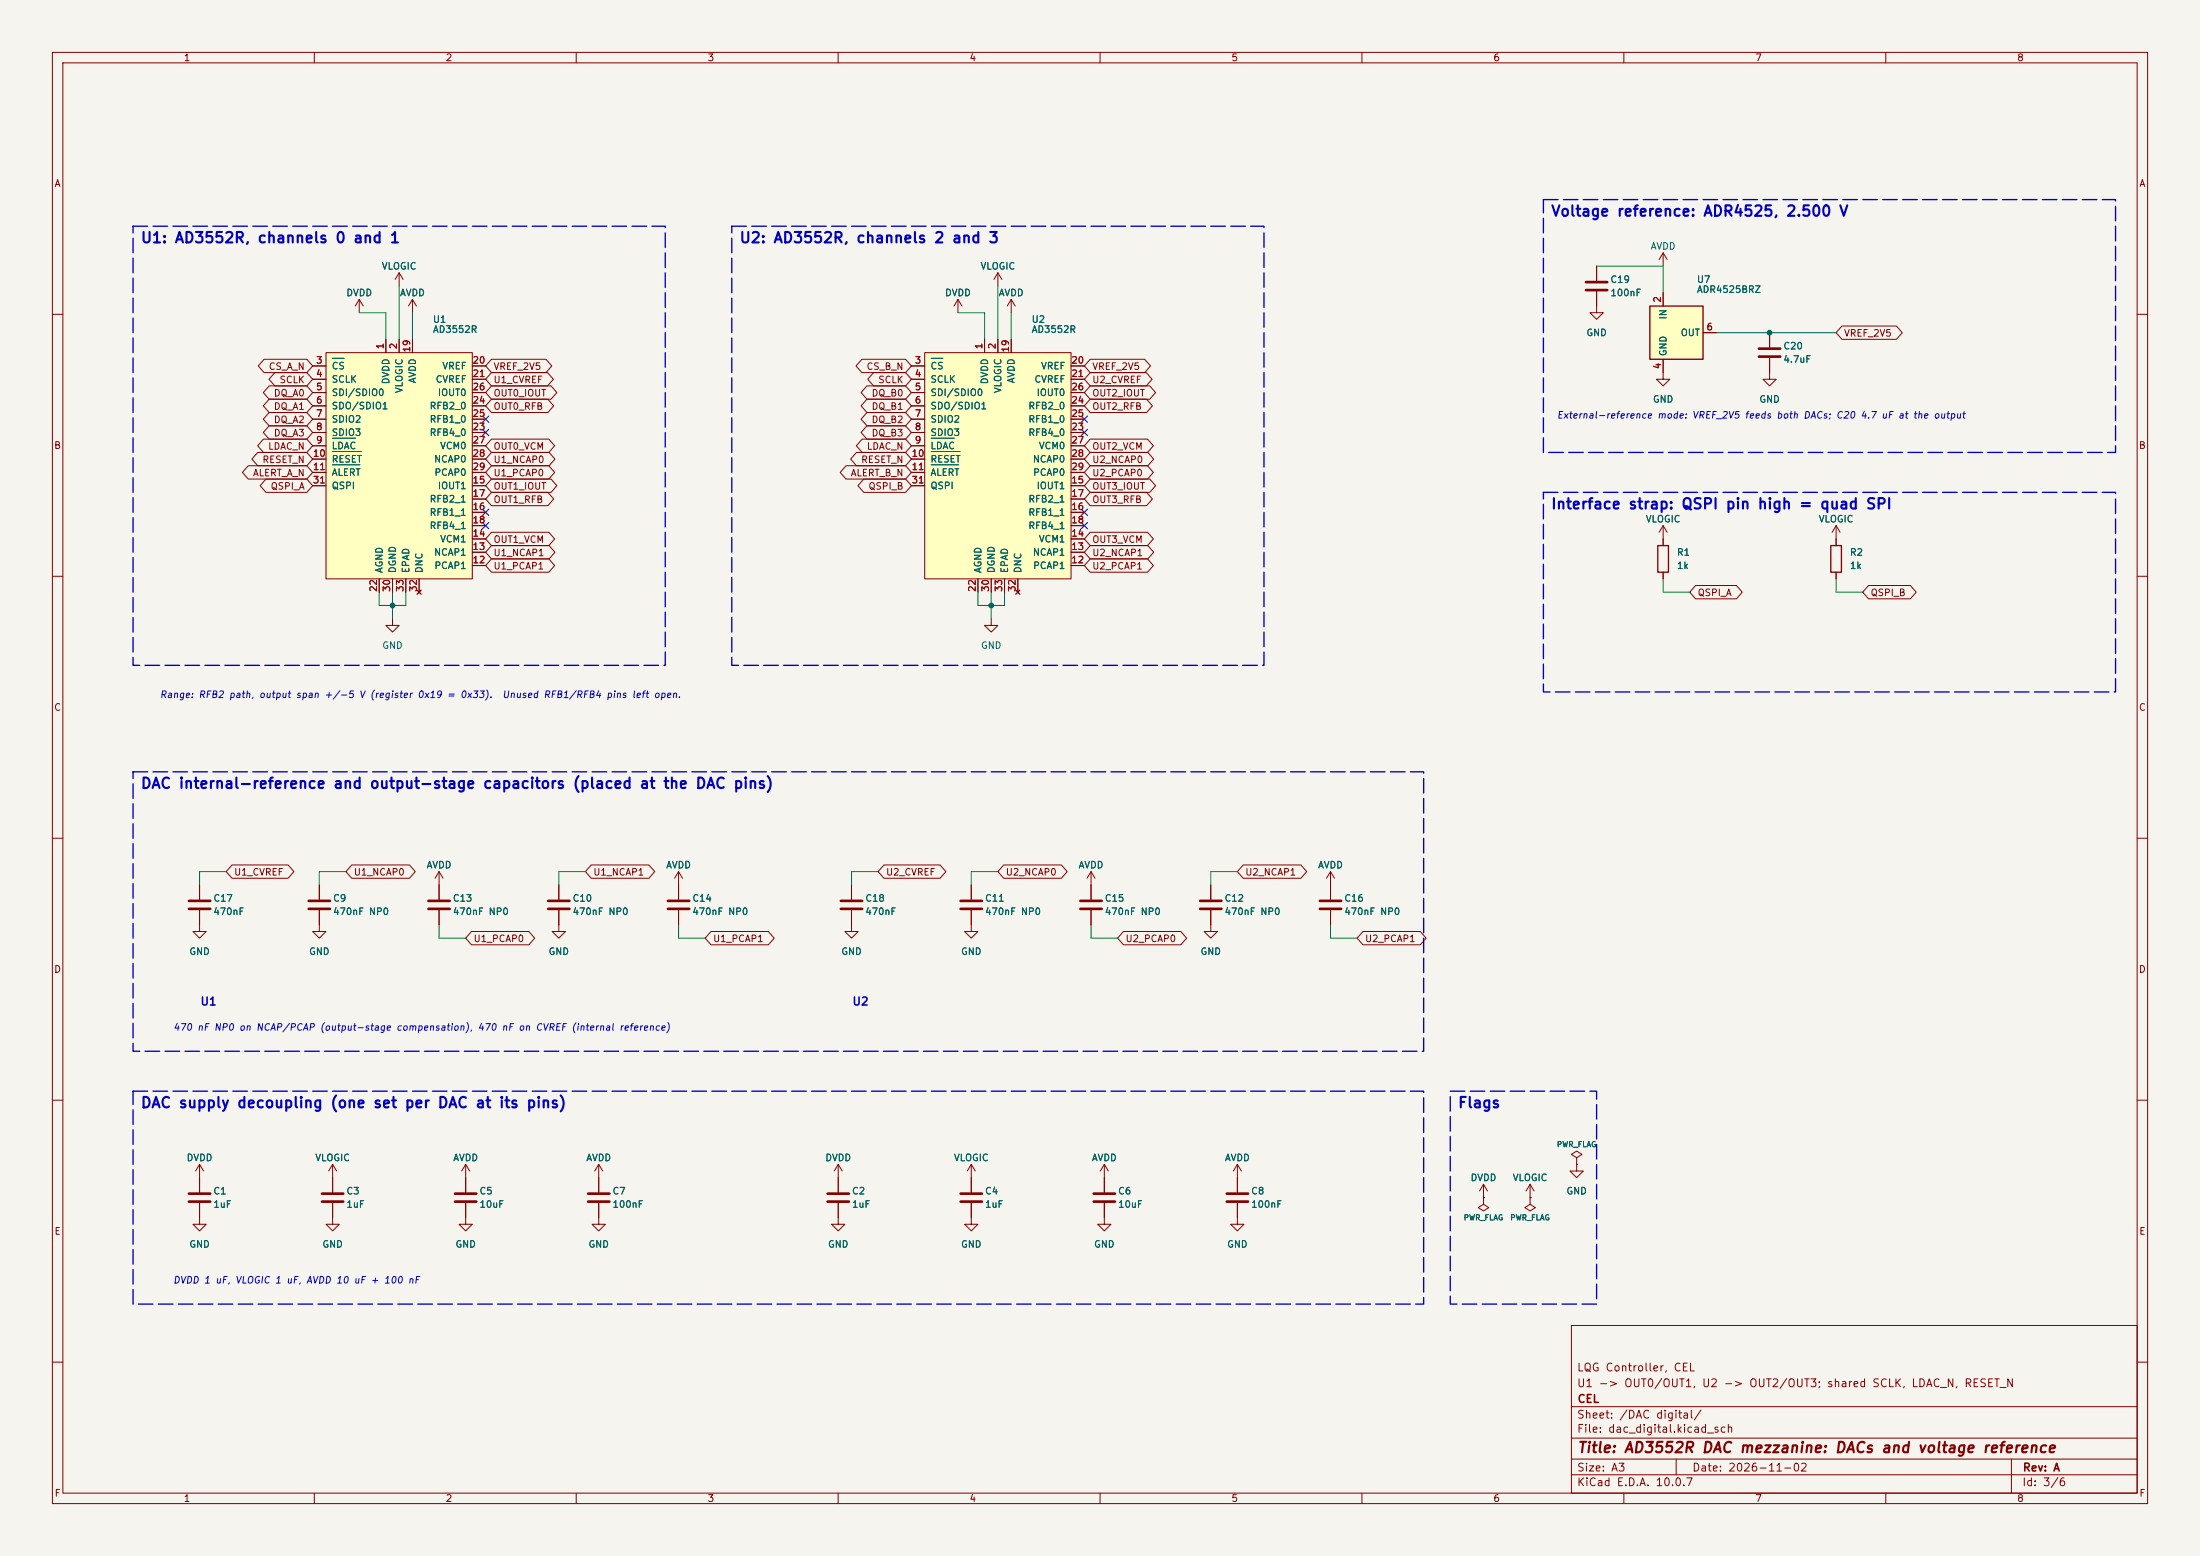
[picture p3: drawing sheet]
<svg xmlns="http://www.w3.org/2000/svg" width="420mm" height="297mm" viewBox="0 0 420 297" stroke-linecap="round" stroke-linejoin="round" font-family="sans-serif">
<path d="M0 0h420v297h-420z" fill="#f5f4ef" stroke="#f5f4ef" stroke-width=".19"/>
<g fill="none" stroke="#840000" stroke-width=".19">
<path d="M10 10h400v277h-400zM12 12h396v273h-396zM60 10v2M110 10v2M160 10v2M210 10v2M260 10v2M310 10v2M360 10v2M182.9 57.2l-.8 1.2M182.9 57.2l.7 1.2M182.9 57.2v2.5"/>
<path d="M190.5 52.1l-.8 1.2M190.5 52.1l.8 1.2M190.5 52.1v2.5M193 57.2l-.7 1.2M193 57.2l.8 1.2M193 57.2v2.5M10 60h2M408 60h2M10 110h2M74.9 118.1v1.3h1.3l-1.3 1.3-1.2-1.3h1.2M189.2 118.1v1.3h1.3l-1.3 1.3-1.2-1.3h1.2M408 110h2"/>
<path d="M10 160h2M408 160h2M106.7 176.5v1.3h1.2l-1.2 1.3-1.3-1.3h1.3M162.6 176.5v1.3h1.2l-1.2 1.3-1.3-1.3h1.3M185.4 176.5v1.3h1.3l-1.3 1.3-1.3-1.3h1.3M231.1 176.5v1.3h1.3l-1.3 1.3-1.2-1.3h1.2M10 210h2M408 210h2M160 229.6v4.1h1.3l-1.3 1.2-1.3-1.2h1.3M160 222.2l-.7 1.3M160 222.2l.8 1.3M160 222.2v5.4"/>
<path d="M185.4 229.6v4.1h1.3l-1.3 1.2-1.3-1.2h1.3M185.4 222.2v5.4M185.4 222.2l-.7 1.3M185.4 222.2l.8 1.3M210.8 229.6v4.1h1.3l-1.3 1.2-1.3-1.2h1.3M210.8 222.2v5.4M210.8 222.2l-.7 1.3M210.8 222.2l.8 1.3M236.2 229.6v4.1h1.3l-1.3 1.2-1.3-1.2h1.3M236.2 222.2l-.7 1.3M236.2 222.2l.8 1.3M236.2 222.2v5.4"/>
<path d="M300 253h108v32h-108zM10 260h2M300 278.5h108M300 274.5h108M300 268.5h108M320 278.5v3M384 278.5v6.5M408 260h2M60 285v2M110 285v2M160 285v2M210 285v2"/>
<path d="M260 285v2M300 281.5h108M310 285v2M360 285v2"/>
</g>
<path d="M158 227.8h4.1M158 229.4h4.1M183.4 227.8h4.1M183.4 229.4h4.1M208.8 227.8h4.1M208.8 229.4h4.1M234.2 227.8h4.1M234.2 229.4h4.1" fill="none" stroke="#840000" stroke-width=".51"/>
<path d="M62.2 67.3h28v43.2h-28z" fill="#ffffc2"/>
<g fill="none" stroke="#840000" stroke-width=".19">
<path d="M68.6 57.2l-.8 1.2M68.6 57.2l.7 1.2M68.6 57.2v2.5M76.2 52.1v2.5M76.2 52.1l-.8 1.2M76.2 52.1l.8 1.2M78.7 57.2v2.5M78.7 57.2l-.7 1.2M78.7 57.2l.8 1.2M59.7 69.9h2.5M59.7 72.4h2.5M59.7 74.9h2.5"/>
<path d="M59.7 77.5h2.5M62.2 67.3h28v43.2h-28zM73.7 64.8v2.5M76.2 64.8v2.5M78.7 64.8v2.5M90.2 69.9h2.5M90.2 72.4h2.5M90.2 74.9h2.5M90.2 77.5h2.5M337.8 63.5v2.8M337.8 68.3v2.8M59.7 80h2.5"/>
<path d="M59.7 82.6h2.5M59.7 85.1h2.5M59.7 87.6h2.5M59.7 90.2h2.5M59.7 92.7h2.5M90.2 80h2.5M90.2 82.6h2.5M90.2 85.1h2.5M90.2 87.6h2.5M90.2 90.2h2.5M90.2 92.7h2.5M90.2 97.8h2.5"/>
<path d="M90.2 95.3h2.5M72.4 110.5v2.5M74.9 110.5v2.5M77.5 110.5v2.5M79.6 112.6l.8 .8M80 110.5v2.5M80.4 112.6l-.8 .8M90.2 108h2.5M90.2 105.4h2.5M90.2 102.9h2.5M90.2 100.3h2.5M162.6 168.9v2.8"/>
<path d="M162.6 173.7v2.8M185.4 168.9v2.8M185.4 173.7v2.8M208.3 166.4v5.3M208.3 173.7v2.8M208.3 166.4l-.8 1.2M208.3 166.4l.7 1.2"/>
</g>
<path d="M63.5 68.4h2.2M63.5 83.6h4.4M63.5 86.2h5.5M63.5 88.7h5.2" fill="none" stroke="#006464" stroke-width=".19"/>
<path d="M335.8 66.5h4.1M335.8 68.1h4.1M160.5 172h4.1M160.5 173.5h4.1M183.4 172h4.1M183.4 173.5h4.1M206.2 172h4.1M206.2 173.5h4.1" fill="none" stroke="#840000" stroke-width=".51"/>
<path d="M176.5 67.3h28v43.2h-28z" fill="#ffffc2"/>
<g fill="none" stroke="#840000" stroke-width=".19">
<path d="M304.8 55.6v4.1h1.3l-1.3 1.3-1.3-1.3h1.3M304.8 50.8v2.8M317.5 48.3l-.8 1.2M317.5 48.3l.8 1.2M317.5 48.3v2.5M174 69.9h2.5M174 72.4h2.5M174 74.9h2.5M174 77.5h2.5M176.5 67.3h28v43.2h-28zM188 64.8v2.5M190.5 64.8v2.5"/>
<path d="M193 64.8v2.5M204.5 69.9h2.5M204.5 72.4h2.5M204.5 74.9h2.5M204.5 77.5h2.5M317.5 71.1v1.3h1.3l-1.3 1.3-1.3-1.3h1.3M337.8 71.1v1.3h1.3l-1.3 1.3-1.3-1.3h1.3M174 80h2.5M174 82.6h2.5M174 85.1h2.5M174 87.6h2.5M174 90.2h2.5"/>
<path d="M174 92.7h2.5M204.5 80h2.5M204.5 82.6h2.5M204.5 85.1h2.5M204.5 87.6h2.5M204.5 90.2h2.5M204.5 92.7h2.5M204.5 97.8h2.5M204.5 95.3h2.5M186.7 110.5v2.5M189.2 110.5v2.5M191.8 110.5v2.5"/>
<path d="M193.9 112.6l.8 .8M194.3 110.5v2.5M194.7 112.6l-.8 .8M204.5 108h2.5M204.5 105.4h2.5M204.5 102.9h2.5M204.5 100.3h2.5M317.5 100.3v2.6M317.5 100.3l-.8 1.3M317.5 100.3l.8 1.3M83.8 168.9v2.8M83.8 173.7v2.8"/>
<path d="M106.7 168.9v2.8M106.7 173.7v2.8M231.1 168.9v2.8M231.1 173.7v2.8M254 166.4v5.3M254 173.7v2.8M254 166.4l-.8 1.2M254 166.4l.8 1.2M38.1 229.6v4.1h1.3l-1.3 1.2-1.3-1.2h1.3M38.1 222.2l-.8 1.3M38.1 222.2l.8 1.3M38.1 222.2v5.4"/>
<path d="M63.5 229.6v4.1h1.3l-1.3 1.2-1.3-1.2h1.3M63.5 222.2v5.4M63.5 222.2l-.8 1.3M63.5 222.2l.8 1.3M88.9 229.6v4.1h1.3l-1.3 1.2-1.3-1.2h1.3M88.9 222.2l-.8 1.3M88.9 222.2l.8 1.3M88.9 222.2v5.4M114.3 229.6v4.1h1.3l-1.3 1.2-1.3-1.2h1.3M114.3 222.2v5.4M114.3 222.2l-.8 1.3M114.3 222.2l.8 1.3"/>
</g>
<path d="M177.8 68.4h2.2M177.8 83.6h4.4M177.8 86.2h5.5M177.8 88.7h5.2" fill="none" stroke="#006464" stroke-width=".19"/>
<g fill="none" stroke="#840000" stroke-width=".51">
<path d="M302.8 53.8h4M302.8 55.4h4M81.8 172h4.1M81.8 173.5h4.1M104.6 172h4.1M104.6 173.5h4.1M229.1 172h4.1M229.1 173.5h4.1M252 172h4M252 173.5h4M36.1 227.8h4M36.1 229.4h4"/>
<path d="M61.5 227.8h4M61.5 229.4h4M86.9 227.8h4M86.9 229.4h4M112.3 227.8h4M112.3 229.4h4"/>
</g>
<path d="M315 58.4h10.1v10.2h-10.1z" fill="#ffffc2"/>
<path d="M315 58.4h10.1v10.2h-10.1zM316.5 104.1h2v5.1h-2zM349.5 104.1h2v5.1h-2z" fill="none" stroke="#840000" stroke-width=".25"/>
<g fill="none" stroke="#840000" stroke-width=".19">
<path d="M304.8 50.8v2.8M304.8 55.6v2.8M317.5 55.9v2.5M50.4 68.6h8.2l1.1 1.3-1.1 1.2h-8.2l-1.1-1.2zM51.4 78.7h7.2l1.1 1.3-1.1 1.3h-7.2l-1.1-1.3zM51.4 73.7h7.2l1.1 1.2-1.1 1.3h-7.2l-1.1-1.3zM51.4 76.2h7.2l1.1 1.3-1.1 1.2h-7.2l-1.1-1.2zM52.5 71.1h6.1l1.1 1.3-1.1 1.3h-6.1l-1.1-1.3zM59.7 69.9h2.5M59.7 72.4h2.5M59.7 74.9h2.5M59.7 77.5h2.5"/>
<path d="M73.7 64.8v2.5M76.2 64.8v2.5M78.7 64.8v2.5M90.2 69.9h2.5M90.2 72.4h2.5M90.2 74.9h2.5M90.2 77.5h2.5M93.8 71.1h10.7l1.1 1.3-1.1 1.3h-10.7l-1.1-1.3zM93.8 73.7h11.4l1.1 1.2-1.1 1.3h-11.4l-1.1-1.3zM93.8 68.6h10.4l1.1 1.3-1.1 1.2h-10.4l-1.1-1.2zM93.8 76.2h10.8l1.1 1.3-1.1 1.2h-10.8l-1.1-1.2zM164.5 68.6h8.4l1.1 1.3-1.1 1.2h-8.4l-1.1-1.2z"/>
<path d="M165.5 78.7h7.4l1.1 1.3-1.1 1.3h-7.4l-1.1-1.3zM165.5 76.2h7.4l1.1 1.3-1.1 1.2h-7.4l-1.1-1.2zM165.5 73.7h7.4l1.1 1.2-1.1 1.3h-7.4l-1.1-1.3zM166.8 71.1h6.1l1.1 1.3-1.1 1.3h-6.1l-1.1-1.3zM174 69.9h2.5M174 72.4h2.5M174 74.9h2.5M174 77.5h2.5M188 64.8v2.5M190.5 64.8v2.5M193 64.8v2.5M204.5 69.9h2.5"/>
<path d="M204.5 72.4h2.5M204.5 74.9h2.5M204.5 77.5h2.5M208.1 73.7h11.4l1.1 1.2-1.1 1.3h-11.4l-1.1-1.3zM208.1 71.1h10.7l1.1 1.3-1.1 1.3h-10.7l-1.1-1.3zM208.1 76.2h10.8l1.1 1.3-1.1 1.2h-10.8l-1.1-1.2zM208.1 68.6h10.4l1.1 1.3-1.1 1.2h-10.4l-1.1-1.2zM317.5 68.6v2.5M325.1 63.5h2.6M337.8 63.5v2.8M337.8 68.3v2.8M351.6 62.2h10.4l1.1 1.3-1.1 1.3h-10.4l-1.1-1.3z"/>
<path d="M47.4 88.9h11.2l1.1 1.3-1.1 1.2h-11.2l-1.1-1.2zM49.2 86.4h9.4l1.1 1.2-1.1 1.3h-9.4l-1.1-1.3zM50.3 83.8h8.3l1.1 1.3-1.1 1.3h-8.3l-1.1-1.3zM50.8 91.4h7.8l1.1 1.3-1.1 1.3h-7.8l-1.1-1.3zM51.4 81.3h7.2l1.1 1.3-1.1 1.2h-7.2l-1.1-1.2zM59.7 80h2.5M59.7 82.6h2.5M59.7 85.1h2.5M59.7 87.6h2.5M59.7 90.2h2.5M59.7 92.7h2.5M90.2 80h2.5"/>
<path d="M90.2 82.6h2.5M90.2 85.1h2.5M90.2 87.6h2.5M90.2 90.2h2.5M90.2 92.7h2.5M90.2 97.8h2.5M90.2 95.3h2.5M93.8 91.4h11.4l1.1 1.3-1.1 1.3h-11.4l-1.1-1.3zM93.8 94h10.8l1.1 1.3-1.1 1.2h-10.8l-1.1-1.2zM93.8 88.9h11l1.1 1.3-1.1 1.2h-11l-1.1-1.2zM93.8 83.8h11l1.1 1.3-1.1 1.3h-11l-1.1-1.3zM93.8 86.4h11l1.1 1.2-1.1 1.3h-11l-1.1-1.3z"/>
<path d="M161.5 88.9h11.4l1.1 1.3-1.1 1.2h-11.4l-1.1-1.2zM163.5 86.4h9.4l1.1 1.2-1.1 1.3h-9.4l-1.1-1.3zM164.6 83.8h8.3l1.1 1.3-1.1 1.3h-8.3l-1.1-1.3zM164.9 91.4h8l1.1 1.3-1.1 1.3h-8l-1.1-1.3zM165.5 81.3h7.4l1.1 1.3-1.1 1.2h-7.4l-1.1-1.2zM174 80h2.5M174 82.6h2.5M174 85.1h2.5M174 87.6h2.5M174 90.2h2.5M174 92.7h2.5M204.5 80h2.5"/>
<path d="M204.5 82.6h2.5M204.5 85.1h2.5M204.5 87.6h2.5M204.5 90.2h2.5M204.5 92.7h2.5M204.5 97.8h2.5M204.5 95.3h2.5M208.1 91.4h11.4l1.1 1.3-1.1 1.3h-11.4l-1.1-1.3zM208.1 94h10.8l1.1 1.3-1.1 1.2h-10.8l-1.1-1.2zM208.1 86.4h11l1.1 1.2-1.1 1.3h-11l-1.1-1.3zM208.1 83.8h11l1.1 1.3-1.1 1.3h-11l-1.1-1.3zM208.1 88.9h11l1.1 1.3-1.1 1.2h-11l-1.1-1.2z"/>
<path d="M72.4 110.5v2.5M74.9 110.5v2.5M77.5 110.5v2.5M79.6 112.6l.8 .8M80 110.5v2.5M80.4 112.6l-.8 .8M90.2 108h2.5M90.2 105.4h2.5M90.2 102.9h2.5M90.2 100.3h2.5M93.8 101.6h11l1.1 1.3-1.1 1.2h-11l-1.1-1.2zM93.8 106.7h11l1.1 1.3-1.1 1.2h-11l-1.1-1.2z"/>
<path d="M93.8 104.1h11l1.1 1.3-1.1 1.3h-11l-1.1-1.3zM186.7 110.5v2.5M189.2 110.5v2.5M191.8 110.5v2.5M193.9 112.6l.8 .8M194.3 110.5v2.5M194.7 112.6l-.8 .8M204.5 108h2.5M204.5 105.4h2.5M204.5 102.9h2.5M204.5 100.3h2.5M208.1 104.1h11l1.1 1.3-1.1 1.3h-11l-1.1-1.3z"/>
<path d="M208.1 101.6h11l1.1 1.3-1.1 1.2h-11l-1.1-1.2zM208.1 106.7h11l1.1 1.3-1.1 1.2h-11l-1.1-1.2zM317.5 102.9v1.2M317.5 109.2v1.3M323.7 111.8h7.8l1.1 1.2-1.1 1.3h-7.8l-1.1-1.3zM350.5 100.3v3.8M350.5 109.2v1.3M350.5 100.3l-.7 1.3M350.5 100.3l.8 1.3M356.7 111.8h8l1.1 1.2-1.1 1.3h-8l-1.1-1.3zM38.1 173.7v4.1h1.3l-1.3 1.3-1.3-1.3h1.3M38.1 168.9v2.8"/>
<path d="M44.3 165.1h10.7l1.1 1.3-1.1 1.2h-10.7l-1.1-1.2zM61 173.7v4.1h1.2l-1.2 1.3-1.3-1.3h1.3M61 168.9v2.8M67.2 165.1h11l1.1 1.3-1.1 1.2h-11l-1.2-1.2zM83.8 166.4l-.7 1.2M83.8 166.4l.8 1.2M83.8 166.4v5.3M83.8 173.7v2.8M90 177.8h11l1.1 1.3-1.1 1.2h-11l-1.1-1.2zM106.7 168.9v2.8M106.7 173.7v2.8M112.9 165.1h11l1.1 1.3-1.1 1.2h-11l-1.1-1.2z"/>
<path d="M129.5 166.4l-.7 1.2M129.5 166.4l.8 1.2M129.5 166.4v5.3M129.5 173.7v2.8M135.7 177.8h11l1.1 1.3-1.1 1.2h-11l-1.1-1.2zM162.6 168.9v2.8M162.6 173.7v2.8M168.8 165.1h10.7l1.1 1.3-1.1 1.2h-10.7l-1.2-1.2zM185.4 168.9v2.8M185.4 173.7v2.8M191.6 165.1h11l1.1 1.3-1.1 1.2h-11l-1.1-1.2zM208.3 168.9v2.8"/>
<path d="M208.3 173.7v2.8M214.5 177.8h10.9l1.1 1.3-1.1 1.2h-10.9l-1.1-1.2zM231.1 168.9v2.8M231.1 173.7v2.8M237.3 165.1h11l1.2 1.3-1.2 1.2h-11l-1.1-1.2zM254 168.9v2.8M254 173.7v2.8M260.2 177.8h10.9l1.2 1.3-1.2 1.2h-10.9l-1.1-1.2zM38.1 224.8v2.8M38.1 229.6v2.8M63.5 224.8v2.8M63.5 229.6v2.8"/>
<path d="M88.9 224.8v2.8M88.9 229.6v2.8M114.3 224.8v2.8M114.3 229.6v2.8M160 224.8v2.8M160 229.6v2.8M185.4 224.8v2.8M185.4 229.6v2.8M210.8 224.8v2.8M210.8 229.6v2.8M236.2 224.8v2.8M236.2 229.6v2.8"/>
<path d="M283.2 228.6v1.3l1 .6-1 .6-1-.6 1-.6M283.2 228.6h.1M283.2 226.1l-.8 1.2M283.2 226.1l.8 1.2M283.2 226.1v2.5M292.1 228.6v1.3l1 .6-1 .6-1-.6 1-.6M292.1 228.6h.1M292.1 226.1l-.8 1.2M292.1 226.1l.8 1.2M292.1 226.1v2.5M301 221l1-.7-1-.6-1 .6 1 .7v1.2M301 222.2h.1"/>
<path d="M301 222.2v1.3h1.3l-1.3 1.3-1.3-1.3h1.3"/>
</g>
<path d="M36.1 172h4M36.1 173.5h4M58.9 172h4.1M58.9 173.5h4.1M127.5 172h4.1M127.5 173.5h4.1" fill="none" stroke="#840000" stroke-width=".51"/>
<g fill="none" stroke="#009600" stroke-width=".19">
<path d="M68.6 59.7h5.1v5.1M76.2 54.6v10.2M78.7 59.7v5.1M182.9 59.7h5.1v5.1M190.5 54.6v10.2M193 59.7v5.1M304.8 50.8h12.7v5.1M327.7 63.5h22.8M72.4 113v2.6h5.1v-2.6M74.9 113v5.1M186.7 113v2.6h5.1v-2.6M189.2 113v5.1"/>
<path d="M317.5 110.5v2.5h5.1M350.5 110.5v2.5h5.1M43.2 166.4h-5.1v2.5M66 166.4h-5v2.5M83.8 176.5v2.6h5.1M111.8 166.4h-5.1v2.5M129.5 176.5v2.6h5.1M167.6 166.4h-5v2.5M190.5 166.4h-5.1v2.5M208.3 176.5v2.6h5.1M236.2 166.4h-5.1v2.5M254 176.5v2.6h5.1"/>
</g>
<g fill="none" stroke="#000084" stroke-width=".19">
<path d="M92.1 79.4l1.2 1.2M93.3 79.4l-1.2 1.2M206.4 79.4l1.2 1.2M207.6 79.4l-1.2 1.2M92.1 97.2l1.2 1.2M92.1 99.7l1.2 1.2M92.1 81.9l1.2 1.3M93.3 97.2l-1.2 1.2M93.3 99.7l-1.2 1.2M93.3 81.9l-1.2 1.3M206.4 99.7l1.2 1.2M206.4 81.9l1.2 1.3"/>
<path d="M206.4 97.2l1.2 1.2M207.6 99.7l-1.2 1.2M207.6 81.9l-1.2 1.3M207.6 97.2l-1.2 1.2"/>
</g>
<path d="M294.6 38.1h109.3v48.3h-109.3zM25.4 43.2h101.6v83.8h-101.6zM139.7 43.2h101.6v83.8h-101.6zM294.6 94h109.3v38.1h-109.3zM25.4 147.3h246.4v53.4h-246.4zM25.4 208.3h246.4v40.6h-246.4zM276.9 208.3h27.9v40.6h-27.9z" fill="none" stroke="#0000c2" stroke-width=".25" stroke-dasharray="2.8 1"/>
<path d="M63.5 68.4h2.2M177.8 68.4h2.2M63.5 83.6h4.4M63.5 86.2h5.5M63.5 88.7h5.2M177.8 83.6h4.4M177.8 86.2h5.5M177.8 88.7h5.2" fill="none" stroke="#006464" stroke-width=".19"/>
<g fill="#009600" stroke="#009600" stroke-width=".19">
<circle cx="74.9" cy="115.6" r=".46"/>
<circle cx="189.2" cy="115.6" r=".46"/>
<circle cx="337.8" cy="63.5" r=".46"/>
</g>
<g font-size="2" fill="#0000c2">
<text x="296" y="41.8">Voltage reference: ADR4525, 2.500 V</text>
<text x="26.7" y="46.9">U1: AD3552R, channels 0 and 1</text>
<text x="141" y="46.9">U2: AD3552R, channels 2 and 3</text>
<text x="296" y="97.7">Interface strap: QSPI pin high = quad SPI</text>
<text x="26.7" y="151">DAC internal-reference and output-stage capacitors (placed at the DAC pins)</text>
<text x="26.7" y="212">DAC supply decoupling (one set per DAC at its pins)</text>
<text x="278.2" y="212">Flags</text>
</g>
<text font-size="2" fill="#840000" x="301" y="277.8">Title: AD3552R DAC mezzanine: DACs and voltage reference</text>
<g font-size="1.5" fill="#0000c2">
<text x="38.1" y="192.3">U1</text>
<text x="162.6" y="192.3">U2</text>
</g>
<g font-size="1.5" fill="#840000">
<text x="300.9" y="262.1">LQG Controller, CEL</text>
<text x="300.9" y="265.1">U1 -&gt; OUT0/OUT1, U2 -&gt; OUT2/OUT3; shared SCLK, LDAC_N, RESET_N</text>
<text x="301" y="268.1">CEL</text>
<text x="300.9" y="273.8">File: dac_digital.kicad_sch</text>
<text x="300.9" y="271.1">Sheet: /DAC digital/</text>
<text x="300.9" y="281.2">Size: A3</text>
<text x="322.9" y="281.2">Date: 2026-11-02</text>
<text x="386" y="281.2">Rev: A</text>
<text x="300.9" y="284">KiCad E.D.A. 10.0.7</text>
<text x="385.9" y="284">Id: 3/6</text>
</g>
<g font-size="1.3" fill="#840000">
<text x="35" y="12">1</text>
<text x="85" y="12">2</text>
<text x="135" y="12">3</text>
<text x="185" y="12">4</text>
<text x="235" y="12">5</text>
<text x="285" y="12">6</text>
<text x="335" y="12">7</text>
<text x="385" y="12">8</text>
<text x="10.3" y="36">A</text>
<text x="408.3" y="36">A</text>
<text x="351.9" y="64.6">VREF_2V5</text>
<text x="51.2" y="70.9">CS_A_N</text>
<text x="94.1" y="70.9">VREF_2V5</text>
<text x="165.3" y="70.9">CS_B_N</text>
<text x="208.4" y="70.9">VREF_2V5</text>
<text x="52.2" y="76">DQ_A0</text>
<text x="53.3" y="73.4">SCLK</text>
<text x="94.1" y="73.4">U1_CVREF</text>
<text x="94.1" y="76">OUT0_IOUT</text>
<text x="166.3" y="76">DQ_B0</text>
<text x="167.6" y="73.4">SCLK</text>
<text x="208.4" y="76">OUT2_IOUT</text>
<text x="208.4" y="73.4">U2_CVREF</text>
<text x="52.2" y="81.1">DQ_A2</text>
<text x="52.2" y="83.6">DQ_A3</text>
<text x="52.2" y="78.5">DQ_A1</text>
<text x="94.1" y="78.5">OUT0_RFB</text>
<text x="166.3" y="81.1">DQ_B2</text>
<text x="166.3" y="78.5">DQ_B1</text>
<text x="166.3" y="83.6">DQ_B3</text>
<text x="208.4" y="78.5">OUT2_RFB</text>
<text x="10.2" y="86">B</text>
<text x="50" y="88.7">RESET_N</text>
<text x="51.1" y="86.1">LDAC_N</text>
<text x="94.1" y="86.1">OUT0_VCM</text>
<text x="94.1" y="88.7">U1_NCAP0</text>
<text x="164.3" y="88.7">RESET_N</text>
<text x="165.4" y="86.1">LDAC_N</text>
<text x="208.4" y="88.7">U2_NCAP0</text>
<text x="208.4" y="86.1">OUT2_VCM</text>
<text x="408.2" y="86">B</text>
<text x="48.2" y="91.2">ALERT_A_N</text>
<text x="51.6" y="93.8">QSPI_A</text>
<text x="94.1" y="93.8">OUT1_IOUT</text>
<text x="94.1" y="91.2">U1_PCAP0</text>
<text x="162.3" y="91.2">ALERT_B_N</text>
<text x="165.7" y="93.8">QSPI_B</text>
<text x="208.4" y="93.8">OUT3_IOUT</text>
<text x="208.4" y="91.2">U2_PCAP0</text>
<text x="94.1" y="96.3">OUT1_RFB</text>
<text x="208.4" y="96.3">OUT3_RFB</text>
<text x="94.1" y="103.9">OUT1_VCM</text>
<text x="94.1" y="106.5">U1_NCAP1</text>
<text x="208.4" y="106.5">U2_NCAP1</text>
<text x="208.4" y="103.9">OUT3_VCM</text>
<text x="94.1" y="109">U1_PCAP1</text>
<text x="208.4" y="109">U2_PCAP1</text>
<text x="324" y="114.1">QSPI_A</text>
<text x="357" y="114.1">QSPI_B</text>
<text x="10.2" y="136">C</text>
<text x="408.2" y="136">C</text>
<text x="44.6" y="167.4">U1_CVREF</text>
<text x="67.4" y="167.4">U1_NCAP0</text>
<text x="113.2" y="167.4">U1_NCAP1</text>
<text x="169" y="167.4">U2_CVREF</text>
<text x="191.9" y="167.4">U2_NCAP0</text>
<text x="237.6" y="167.4">U2_NCAP1</text>
<text x="10.2" y="186">D</text>
<text x="90.3" y="180.1">U1_PCAP0</text>
<text x="136" y="180.1">U1_PCAP1</text>
<text x="214.8" y="180.1">U2_PCAP0</text>
<text x="260.5" y="180.1">U2_PCAP1</text>
<text x="408.2" y="186">D</text>
<text x="10.3" y="236">E</text>
<text x="408.3" y="236">E</text>
<text x="10.3" y="286">F</text>
<text x="35" y="287">1</text>
<text x="85" y="287">2</text>
<text x="135" y="287">3</text>
<text x="185" y="287">4</text>
<text x="235" y="287">5</text>
<text x="285" y="287">6</text>
<text x="335" y="287">7</text>
<text x="385" y="287">8</text>
<text x="408.3" y="286">F</text>
</g>
<g font-size="1.3" fill="#006464">
<text x="315" y="48">AVDD</text>
<text x="72.8" y="51.8">VLOGIC</text>
<text x="187.1" y="51.8">VLOGIC</text>
<text x="66" y="56.8">DVDD</text>
<text x="76.3" y="56.8">AVDD</text>
<text x="180.3" y="56.8">DVDD</text>
<text x="190.6" y="56.8">AVDD</text>
<text x="307.3" y="54.3">C19</text>
<text x="307.3" y="56.8">100nF</text>
<text x="323.8" y="54.3">U7</text>
<text x="323.8" y="56.2">ADR4525BRZ</text>
<text x="82.5" y="61.9">U1</text>
<text x="82.5" y="63.8">AD3552R</text>
<text x="196.8" y="61.9">U2</text>
<text x="196.8" y="63.8">AD3552R</text>
<text x="302.7" y="64.5">GND</text>
<text x="318.5" y="61.1" transform="rotate(-90 318.5 61.1)">IN</text>
<text x="320.8" y="64.5">OUT</text>
<text x="63.2" y="70.8">CS</text>
<text x="84.3" y="70.8">VREF</text>
<text x="177.5" y="70.8">CS</text>
<text x="198.6" y="70.8">VREF</text>
<text x="318.5" y="68.1" transform="rotate(-90 318.5 68.1)">GND</text>
<text x="340.3" y="67">C20</text>
<text x="340.3" y="69.5">4.7uF</text>
<text x="63.2" y="73.4">SCLK</text>
<text x="63.2" y="75.9">SDI/SDIO0</text>
<text x="74.6" y="73.5" transform="rotate(-90 74.6 73.5)">DVDD</text>
<text x="77.2" y="75.1" transform="rotate(-90 77.2 75.1)">VLOGIC</text>
<text x="79.7" y="73.3" transform="rotate(-90 79.7 73.3)">AVDD</text>
<text x="83.1" y="73.4">CVREF</text>
<text x="83.5" y="75.9">IOUT0</text>
<text x="177.5" y="73.4">SCLK</text>
<text x="177.5" y="75.9">SDI/SDIO0</text>
<text x="188.9" y="73.5" transform="rotate(-90 188.9 73.5)">DVDD</text>
<text x="191.5" y="75.1" transform="rotate(-90 191.5 75.1)">VLOGIC</text>
<text x="194" y="73.3" transform="rotate(-90 194 73.3)">AVDD</text>
<text x="197.4" y="73.4">CVREF</text>
<text x="197.8" y="75.9">IOUT0</text>
<text x="315.4" y="77.2">GND</text>
<text x="335.8" y="77.2">GND</text>
<text x="63.2" y="78.4">SDO/SDIO1</text>
<text x="63.2" y="81">SDIO2</text>
<text x="63.2" y="83.5">SDIO3</text>
<text x="81.9" y="83.5">RFB4_0</text>
<text x="81.9" y="78.4">RFB2_0</text>
<text x="81.9" y="81">RFB1_0</text>
<text x="177.5" y="78.4">SDO/SDIO1</text>
<text x="177.5" y="81">SDIO2</text>
<text x="177.5" y="83.5">SDIO3</text>
<text x="196.2" y="83.5">RFB4_0</text>
<text x="196.2" y="78.4">RFB2_0</text>
<text x="196.2" y="81">RFB1_0</text>
<text x="63.2" y="86.1">LDAC</text>
<text x="63.2" y="88.6">RESET</text>
<text x="82.8" y="88.6">NCAP0</text>
<text x="83.9" y="86.1">VCM0</text>
<text x="177.5" y="86.1">LDAC</text>
<text x="177.5" y="88.6">RESET</text>
<text x="197.1" y="88.6">NCAP0</text>
<text x="198.2" y="86.1">VCM0</text>
<text x="63.2" y="91.1">ALERT</text>
<text x="63.2" y="93.7">QSPI</text>
<text x="82.8" y="91.1">PCAP0</text>
<text x="83.5" y="93.7">IOUT1</text>
<text x="177.5" y="91.1">ALERT</text>
<text x="177.5" y="93.7">QSPI</text>
<text x="197.1" y="91.1">PCAP0</text>
<text x="197.8" y="93.7">IOUT1</text>
<text x="81.9" y="98.8">RFB1_1</text>
<text x="81.9" y="96.2">RFB2_1</text>
<text x="81.9" y="101.3">RFB4_1</text>
<text x="196.2" y="98.8">RFB1_1</text>
<text x="196.2" y="96.2">RFB2_1</text>
<text x="196.2" y="101.3">RFB4_1</text>
<text x="314.1" y="100">VLOGIC</text>
<text x="347.1" y="100">VLOGIC</text>
<text x="82.8" y="106.4">NCAP1</text>
<text x="83.9" y="103.8">VCM1</text>
<text x="197.1" y="106.4">NCAP1</text>
<text x="198.2" y="103.8">VCM1</text>
<text x="320" y="106.4">R1</text>
<text x="353" y="106.4">R2</text>
<text x="73.4" y="109.5" transform="rotate(-90 73.4 109.5)">AGND</text>
<text x="75.9" y="109.5" transform="rotate(-90 75.9 109.5)">DGND</text>
<text x="78.4" y="109.5" transform="rotate(-90 78.4 109.5)">EPAD</text>
<text x="81" y="109.5" transform="rotate(-90 81 109.5)">DNC</text>
<text x="82.8" y="108.9">PCAP1</text>
<text x="187.7" y="109.5" transform="rotate(-90 187.7 109.5)">AGND</text>
<text x="190.2" y="109.5" transform="rotate(-90 190.2 109.5)">DGND</text>
<text x="192.7" y="109.5" transform="rotate(-90 192.7 109.5)">EPAD</text>
<text x="195.3" y="109.5" transform="rotate(-90 195.3 109.5)">DNC</text>
<text x="197.1" y="108.9">PCAP1</text>
<text x="320" y="108.9">1k</text>
<text x="353" y="108.9">1k</text>
<text x="72.9" y="124.2">GND</text>
<text x="187.2" y="124.2">GND</text>
<text x="81.3" y="166.1">AVDD</text>
<text x="127.1" y="166.1">AVDD</text>
<text x="205.8" y="166.1">AVDD</text>
<text x="251.5" y="166.1">AVDD</text>
<text x="40.6" y="172.4">C17</text>
<text x="63.5" y="172.4">C9</text>
<text x="86.3" y="172.4">C13</text>
<text x="109.2" y="172.4">C10</text>
<text x="132.1" y="172.4">C14</text>
<text x="165.1" y="172.4">C18</text>
<text x="187.9" y="172.4">C11</text>
<text x="210.8" y="172.4">C15</text>
<text x="233.7" y="172.4">C12</text>
<text x="256.5" y="172.4">C16</text>
<text x="40.6" y="175">470nF</text>
<text x="63.5" y="175">470nF NP0</text>
<text x="86.3" y="175">470nF NP0</text>
<text x="109.2" y="175">470nF NP0</text>
<text x="132.1" y="175">470nF NP0</text>
<text x="165.1" y="175">470nF</text>
<text x="187.9" y="175">470nF NP0</text>
<text x="210.8" y="175">470nF NP0</text>
<text x="233.7" y="175">470nF NP0</text>
<text x="256.5" y="175">470nF NP0</text>
<text x="36" y="182.6">GND</text>
<text x="58.9" y="182.6">GND</text>
<text x="104.6" y="182.6">GND</text>
<text x="160.5" y="182.6">GND</text>
<text x="183.4" y="182.6">GND</text>
<text x="229.1" y="182.6">GND</text>
<text x="35.5" y="221.9">DVDD</text>
<text x="60.1" y="221.9">VLOGIC</text>
<text x="86.4" y="221.9">AVDD</text>
<text x="111.8" y="221.9">AVDD</text>
<text x="157.4" y="221.9">DVDD</text>
<text x="182" y="221.9">VLOGIC</text>
<text x="208.3" y="221.9">AVDD</text>
<text x="233.7" y="221.9">AVDD</text>
<text x="280.6" y="225.8">DVDD</text>
<text x="288.7" y="225.8">VLOGIC</text>
<text x="40.6" y="228.3">C1</text>
<text x="40.6" y="230.8">1uF</text>
<text x="66" y="228.3">C3</text>
<text x="66" y="230.8">1uF</text>
<text x="91.4" y="228.3">C5</text>
<text x="91.4" y="230.8">10uF</text>
<text x="116.8" y="228.3">C7</text>
<text x="116.8" y="230.8">100nF</text>
<text x="162.5" y="228.3">C2</text>
<text x="162.5" y="230.8">1uF</text>
<text x="187.9" y="228.3">C4</text>
<text x="187.9" y="230.8">1uF</text>
<text x="213.3" y="228.3">C6</text>
<text x="213.3" y="230.8">10uF</text>
<text x="238.7" y="228.3">C8</text>
<text x="238.7" y="230.8">100nF</text>
<text x="298.9" y="228.3">GND</text>
<text x="36" y="238.5">GND</text>
<text x="61.4" y="238.5">GND</text>
<text x="86.8" y="238.5">GND</text>
<text x="112.2" y="238.5">GND</text>
<text x="158" y="238.5">GND</text>
<text x="183.4" y="238.5">GND</text>
<text x="208.8" y="238.5">GND</text>
<text x="234.2" y="238.5">GND</text>
</g>
<g font-size="1.3" fill="#a90000">
<text x="317.4" y="57.9" transform="rotate(-90 317.4 57.9)">2</text>
<text x="325.7" y="63.4">6</text>
<text x="60.2" y="69.7">3</text>
<text x="73.5" y="66.8" transform="rotate(-90 73.5 66.8)">1</text>
<text x="76.1" y="66.8" transform="rotate(-90 76.1 66.8)">2</text>
<text x="78.6" y="67.4" transform="rotate(-90 78.6 67.4)">19</text>
<text x="90.1" y="69.7">20</text>
<text x="174.5" y="69.7">3</text>
<text x="187.8" y="66.8" transform="rotate(-90 187.8 66.8)">1</text>
<text x="190.4" y="66.8" transform="rotate(-90 190.4 66.8)">2</text>
<text x="192.9" y="67.4" transform="rotate(-90 192.9 67.4)">19</text>
<text x="204.4" y="69.7">20</text>
<text x="317.4" y="70.6" transform="rotate(-90 317.4 70.6)">4</text>
<text x="60.2" y="72.3">4</text>
<text x="60.2" y="74.8">5</text>
<text x="60.2" y="77.3">6</text>
<text x="90.1" y="72.3">21</text>
<text x="90.1" y="77.3">24</text>
<text x="90.1" y="74.8">26</text>
<text x="174.5" y="72.3">4</text>
<text x="174.5" y="74.8">5</text>
<text x="174.5" y="77.3">6</text>
<text x="204.4" y="72.3">21</text>
<text x="204.4" y="77.3">24</text>
<text x="204.4" y="74.8">26</text>
<text x="60.2" y="79.9">7</text>
<text x="60.2" y="82.4">8</text>
<text x="90.1" y="82.4">23</text>
<text x="90.1" y="79.9">25</text>
<text x="174.5" y="79.9">7</text>
<text x="174.5" y="82.4">8</text>
<text x="204.4" y="82.4">23</text>
<text x="204.4" y="79.9">25</text>
<text x="59.6" y="87.5">10</text>
<text x="60.2" y="85">9</text>
<text x="90.1" y="85">27</text>
<text x="90.1" y="87.5">28</text>
<text x="173.9" y="87.5">10</text>
<text x="174.5" y="85">9</text>
<text x="204.4" y="85">27</text>
<text x="204.4" y="87.5">28</text>
<text x="59.6" y="90">11</text>
<text x="59.6" y="92.6">31</text>
<text x="90.1" y="92.6">15</text>
<text x="90.1" y="95.1">17</text>
<text x="90.1" y="90">29</text>
<text x="173.9" y="90">11</text>
<text x="173.9" y="92.6">31</text>
<text x="204.4" y="92.6">15</text>
<text x="204.4" y="95.1">17</text>
<text x="204.4" y="90">29</text>
<text x="90.1" y="97.7">16</text>
<text x="90.1" y="100.2">18</text>
<text x="204.4" y="97.7">16</text>
<text x="204.4" y="100.2">18</text>
<text x="90.1" y="107.8">12</text>
<text x="90.1" y="105.3">13</text>
<text x="90.1" y="102.7">14</text>
<text x="204.4" y="107.8">12</text>
<text x="204.4" y="105.3">13</text>
<text x="204.4" y="102.7">14</text>
<text x="72.3" y="113.1" transform="rotate(-90 72.3 113.1)">22</text>
<text x="74.8" y="113.1" transform="rotate(-90 74.8 113.1)">30</text>
<text x="77.3" y="113.1" transform="rotate(-90 77.3 113.1)">33</text>
<text x="79.9" y="113.1" transform="rotate(-90 79.9 113.1)">32</text>
<text x="186.6" y="113.1" transform="rotate(-90 186.6 113.1)">22</text>
<text x="189.1" y="113.1" transform="rotate(-90 189.1 113.1)">30</text>
<text x="191.6" y="113.1" transform="rotate(-90 191.6 113.1)">33</text>
<text x="194.2" y="113.1" transform="rotate(-90 194.2 113.1)">32</text>
</g>
<g font-size="1.3" fill="#0000c2">
<text x="297.1" y="80.2">External-reference mode: VREF_2V5 feeds both DACs; C20 4.7 uF at the output</text>
<text x="30.4" y="133.5">Range: RFB2 path, output span +/-5 V (register 0x19 = 0x33).</text>
<text x="95.8" y="133.5">Unused RFB1/RFB4 pins left open.</text>
<text x="32.9" y="197">470 nF NP0 on NCAP/PCAP (output-stage compensation), 470 nF on CVREF (internal reference)</text>
<text x="32.9" y="245.3">DVDD 1 uF, VLOGIC 1 uF, AVDD 10 uF + 100 nF</text>
</g>
<g font-size="1" fill="#006464">
<text x="297.1" y="219.2">PWR_FLAG</text>
<text x="279.3" y="233.2">PWR_FLAG</text>
<text x="288.2" y="233.2">PWR_FLAG</text>
</g>
</svg>
